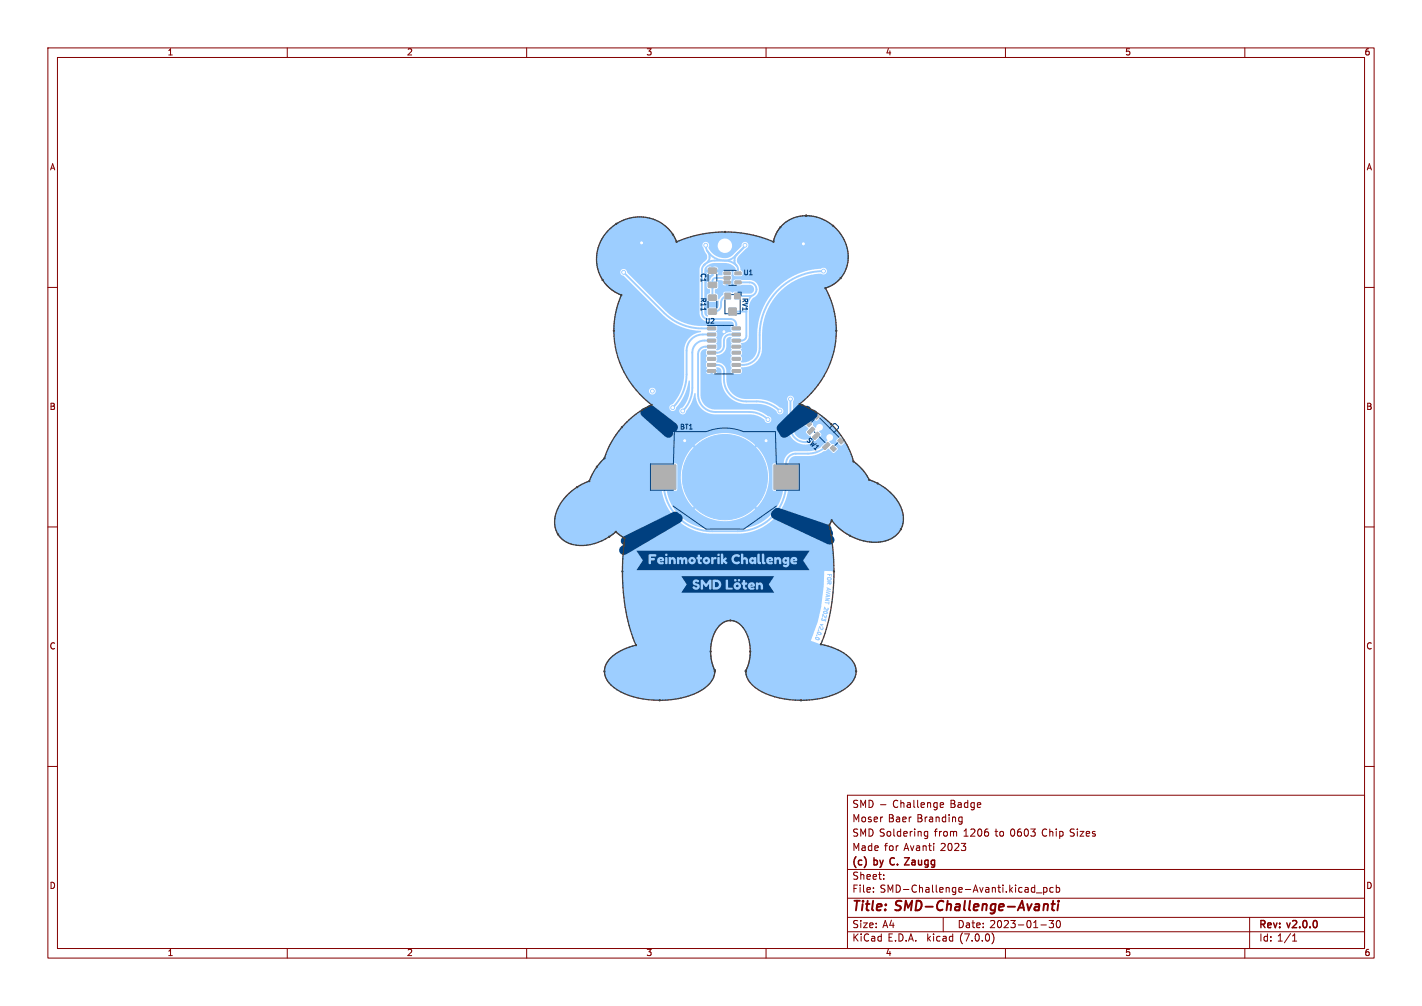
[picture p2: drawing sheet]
<svg xmlns="http://www.w3.org/2000/svg" width="297mm" height="210mm" viewBox="0 0 297 210" stroke-linecap="round" stroke-linejoin="round" font-family="sans-serif">
<g fill="none" stroke="#840000" stroke-width=".21">
<path d="M10 10h277v190h-277zM12 12h273v186h-273zM60 10v2M110 10v2M160 10v2M210 10v2M260 10v2M10 60h2M285 60h2M10 110h2M285 110h2M10 160h2"/>
<path d="M285 160h2M177 166h108v32h-108zM183.9 168h1.1M193 174.3l.3 .3 .5-.1M193.8 173.6v1.2l-.3 .3-.4-.1M193.8 173.6h-.5l-.3 .2M196.4 168.5h.6M196.4 167.6h.5l.2 .3-.7 .2M200.4 171.5h.5M200.4 170.6h.5M200.9 170.6v1.2l-.1 .2-.4 .1M60 198v2"/>
<path d="M110 198v2M160 198v2M177 194.5h108M177 191.5h108M177 187.5h108M177 181.5h108M182.4 186.1v.2M182.4 185.3v.2M184.6 183.4v.2M184.6 182.6v.2M197 191.5v3M207.2 194.7a1.72 1.72 0 0 1 0 2.3"/>
<path d="M210 198v2M215.5 186.2h.6M215.5 185.3h.6M216.1 184.8v1.5M216.5 186.4h1.1M217.4 193.1h1.1M218 185.3h.4l.3 .2-.2 .7h-.5M218 185.3v1.5M219.1 192.2h.9l-.5 .5 .5 .2v.6l-.2 .2-.7-.2M220 185.3h-.5l-.2 .2 .1 .7h.6M220.6 184.8v1.5M220.6 185.3h.4l.3 .2-.1 .7h-.6"/>
<path d="M220.8 192.2h.2a.8 .8 0 0 1 .5 .7 .8 .8 0 0 1-.5 .8 1 1 0 0 1-.2-1.5zM260 198v2M261 191.5v6.5M270 196.5h.8M270 195.4l.4-.4v1.5"/>
</g>
<path d="M218.2 188.8h.6v1.2M219.6 188.7h.8M220 188l-.3 1.8 .1 .1 .4 .1M221 188.7l-.1 1.3M221.1 188v.2" fill="none" stroke="#840000" stroke-width=".4"/>
<path d="M178.8 178.8l-.1 .1M180.5 178.8l.1 .1M188.9 179.1h1l-1 1.5h1" fill="none" stroke="#840000" stroke-width=".3"/>
<g fill="none" stroke="#9dceff" stroke-width=".21">
<path d="M172.8 119.9h.8v.4M173.3 119.9v.3M170.4 133.1l-.1 .1M170.5 133a.38 .38 0 0 1 .4 .1 .38 .38 0 0 1 .1 .4h-.3M170.5 133l-.1 .1M170.5 132.6h.1M172.5 124.9l.7 .1-.8 .3 .8 .1M172.8 121.4l.8 .1-.1 .3M172.9 120.7l.6-.1 .1 .3-.3 .2h-.4zM173.2 125.7l-.1 .4M173.2 121.6l-.4 .3M173.2 121.5v.4"/>
<path d="M173.5 121.8v.1"/>
</g>
<g fill="#9dceff" stroke="#9dceff" stroke-width=".21">
<path d="M148 59l1.5-.1 .2 .3v.7l-.2 .1h-1.4l-.2-.2z"/>
<path d="M148 56h1.5l.2 .2v.7l-.2 .2h-1.4l-.2-.2z"/>
<path d="M136.1 97.1h5.1v5h-5.1z"/>
<path d="M161.7 97.1h5.1v5h-5.1z"/>
<path d="M151.2 56.8h1.2l.1 .5h-1.2z"/>
<path d="M151.2 57.7h1.2l.1 .5-1.2 .1z"/>
<path d="M151.2 58.7h1.2l.1 .5h-1.2z"/>
<path d="M153.5 58.7h1.2l.1 .5h-1.2z"/>
<path d="M153.5 56.8h1.2l.1 .5h-1.2z"/>
<path d="M153.4 61.2h1.2v1.2h-1.2z"/>
<path d="M152.2 64.3h1.6v1.5h-1.6z"/>
<path d="M151.4 61.2h1.2v1.2h-1.2z"/>
<path d="M147.8 68.3h1.6l.1 .5h-1.7z"/>
<path d="M147.8 69.6l1.6-.1 .1 .5-1.7 .1z"/>
<path d="M147.8 70.8h1.6l.1 .5-1.7 .1z"/>
<path d="M147.8 72.1h1.6l.1 .5-1.7 .1z"/>
<path d="M147.8 73.4l1.6-.1 .1 .5-1.7 .1z"/>
<path d="M147.8 74.6h1.6l.1 .5-1.7 .1z"/>
<path d="M147.8 75.9h1.6l.1 .5-1.7 .1z"/>
<path d="M147.8 77.2h1.6l.1 .5h-1.7z"/>
<path d="M152.9 77.2h1.7v.5h-1.6z"/>
<path d="M152.9 75.9h1.7v.5l-1.6 .1z"/>
<path d="M152.9 74.6h1.7v.5l-1.6 .1z"/>
<path d="M152.9 73.4l1.7-.1v.5l-1.6 .1z"/>
<path d="M152.9 72.1h1.7v.5l-1.6 .1z"/>
<path d="M152.9 70.8h1.7v.5l-1.6 .1z"/>
<path d="M152.9 69.6l1.7-.1v.5l-1.6 .1z"/>
<path d="M152.9 68.3h1.7v.5h-1.6z"/>
<path d="M148 61.6h1.5l.2 .2v.7l-.3 .2h-1.3l-.2-.3z"/>
<path d="M148 64.6l1.5-.1 .2 .2v.8l-.3 .1h-1.3l-.2-.2z"/>
<path d="M175.5 91.4l.7 .7-.5 .6-.7-.7z"/>
<path d="M173.4 93.6l.6-.6 .7 .7-.6 .6z"/>
<path d="M169.8 86.8l.6-.5 .7 .7-.6 .5z"/>
<path d="M168.8 87.8l.7 .7-.6 .6-.7-.7z"/>
<path d="M171.8 93.4l1.1-1.1 .5 .5-1.1 1.1z"/>
<path d="M169.7 91.3l1-1.1 .5 .5-1 1.1z"/>
<path d="M169.7 89.1l.5 .5-1.1 1.1-.5-.5z"/>
<circle cx="151.4" cy="99.6" r="8.9"/>
<circle cx="151.2" cy="69.3" r=".4"/>
<circle cx="134" cy="50.7" r=".4"/>
<circle cx="167.8" cy="50.9" r=".4"/>
<circle cx="143" cy="92" r=".4"/>
<circle cx="160" cy="92" r=".4"/>
<circle cx="136.3" cy="81.6" r=".4"/>
<circle cx="147.4" cy="51.2" r=".4"/>
<circle cx="165.1" cy="83.3" r=".4"/>
<circle cx="155.6" cy="51.2" r=".4"/>
<circle cx="172" cy="56.6" r=".4"/>
<circle cx="130.3" cy="56.9" r=".4"/>
<circle cx="140.5" cy="85.1" r=".4"/>
<circle cx="142.6" cy="85.8" r=".4"/>
<circle cx="160.4" cy="87.6" r=".4"/>
<circle cx="162.9" cy="85.8" r=".4"/>
</g>
<g fill="none" stroke="#9dceff" stroke-width=".4">
<path d="M130.3 56.9l8.4 8.4a11.1 11.1 0 0 0 7.9 3.3h2M147.3 55.1l-.5 .5-.2 .6v9.1a1.27 1.27 0 0 0 1.3 1.3h4.7a1.17 1.17 0 0 1 1.2 1.2v.8M147.4 51.2a3.8 3.8 0 0 0 4 3.2M147.7 52.3a1.74 1.74 0 0 1-.2 2.6M151.2 54.4l-2.6 .1-.7 .2-.8 .6M151.4 54.4a3.4 3.4 0 0 1 2.4 1M151.9 58h-2.4l-.6 .3-.1 .4v3.4M153.8 55.4l.3 .6v1M154 53a1.7 1.7 0 0 0-.2 2.4M154.1 59h2.5a1.43 1.43 0 0 1 1.4 1.4 1.43 1.43 0 0 1-1.4 1.4h-2.6M155.6 51.2l-.1 .3-2.5 2.4-.9 .4-.7 .1M172 56.6a13.3 13.3 0 0 0-13.3 13.3v2.8a3.5 3.5 0 0 1-3.5 3.5h-1.4"/>
<path d="M148.6 69.8h-1.8a3.4 3.4 0 0 0-3.4 3.4v4.9a9.9 9.9 0 0 1-2.9 7M148.6 71.1h-1.5a2.49 2.49 0 0 0-2.5 2.5v7.4a6.8 6.8 0 0 1-2 4.8M148.6 72.4h-1.3a1.54 1.54 0 0 0-1.5 1.5v8.5a3.6 3.6 0 0 0 3.6 3.6h7.1a5.5 5.5 0 0 1 3.9 1.6M148.6 76.2h1.3a1.32 1.32 0 0 1 1.3 1.3v1.7a4.6 4.6 0 0 0 4.6 4.6h2.3a6.8 6.8 0 0 1 4.8 2M152 61.8a1.61 1.61 0 0 0-1.4 2.1 1.5 1.5 0 0 1-1.8 1.2M153 65l2.9 .1M153.8 69.8h-1.3a1.27 1.27 0 0 0-1.3 1.3v1.1a1.43 1.43 0 0 1-1.4 1.4h-1.2M157 61.7a3.8 3.8 0 0 0-1.1 2.7v5.7a.98 .98 0 0 1-1 1h-1.1M165.1 83.3v5.9a2.93 2.93 0 0 0 1.6 2.7 2.93 2.93 0 0 0 3.1-.3l.7-.6M172.6 93.1a5.5 5.5 0 0 1-3.9 1.6h-2.5a2 2 0 0 0-2 2v4.1a10.1 10.1 0 0 1-10.1 10.1h-5.4a10.2 10.2 0 0 1-10.1-11.3"/>
</g>
<path d="M127.2 47.9l1.9-1.4 2-.9a8.2 8.2 0 0 1 10.2 4.9l2.4-.9 2.5-.6 2.6-.4 2.6-.2 2.7 .2 2.6 .4 2.5 .6 2.3 .9 .5-1.4 .6-1.2 .9-1 1.2-.9a8.7 8.7 0 0 1 12.3 6.2l.1 2.2-.6 2.2h-3.8l-.2-.5a.7 .7 0 0 0-1 0l-3.4 .6-2.1 .7-1.4 .8a13.8 13.8 0 0 0-6.4 11.7v2.8a2.94 2.94 0 0 1-3.5 2.9l.3-.9-.3-.4 .2-.4v-.5a.44 .44 0 0 1 0-.8h-2.3l.2 .4-.2 .4v.6a.4 .4 0 0 1 0 .7v.4l.2 .4-.2 .5v.4l.2 .4-.2 .4 .1 .7 .3 .1h1.7l.3-.4-.3-.9a4.1 4.1 0 0 0 4.5-4v-2.8a12.8 12.8 0 0 1 12.3-12.8l.1 .1a.71 .71 0 0 0 1.1-.6h3.8l-.7 1.2-.9 1-1.2 .8-1.3 .5 1 2.1 .7 2.2 .4 2.3 .2 2.3-.2 2.3-.4 2.2-.6 2.1-.9 2a20.7 20.7 0 0 1-4.7 6l-.9 .8 1.7 .7 1.5 .8-.7 1 .8 .9h.4l.8-1 2.8 2.5h-2.4l-.1-.5-.3-.2a.75 .75 0 0 0-1.1 .7l-.6-.5v-.4l-.8-.8h-.4l-.6 .6v.4l.8 .9-.5 .8 .7 .7h.4v.3l-.3 .2a2.49 2.49 0 0 1-3.5-2.3v-5.3l.2-.6-.3-.6a.71 .71 0 0 0-.9 .1 .71 .71 0 0 0 0 1v2h-1l-.3-.6-1.8-1-1.3-.6-1.4-.3h-3a4.1 4.1 0 0 1-4.1-4.1v-1.8l-.2-.7-.8-.8-1.1-.3 .2-.5-.2-.7a.19 .19 0 0 1 0-.2 .19 .19 0 0 1 .3-.1 1.93 1.93 0 0 0 1.8-2v-1a.73 .73 0 0 1 1.1-.6l-.2 .4v.4l.2 .4-.2 .4h2.3l-.2-.3 .1-.2a1.51 1.51 0 0 0 1.6-1.5v-5.7a3.1 3.1 0 0 1 1.6-2.7l.5-.9-.1-1-.4-.7-.8-.6-3.6-.1-.4 .2v.6h-1.1v.3h-.5v-.3h-.7l.4 .3h1.2l.3-.3h.4l.4 .4 2.9-.1a.92 .92 0 0 1 1 .9 .92 .92 0 0 1-.9 .9h-1.5l-.5-.4h-1.3l-.3 .2-.3-.2h-1.3l-.3 .3a.74 .74 0 0 1-.5 .7l-.4 .6h-.2l-.1-.9-.6-.4v-.8l.4-.1 .3-.4v-.9l-.2-.4 3 .1v-2l-.3-.2h-1.4l-.2 .2v.7l-.1 .1-1-.1 .2-.6h-.9v.6h-.5l-.1-.6h-.9a.53 .53 0 0 0 .5 .6h1v.1l-.5 .4-.3 .6-.4 .2-.3 .3 .1 1.1 .6 .4v.7l-.5 .2-.2 .3v.9l.4 .4h1.6l.4-.3 .1 .2v1l-.3 .4-1.7-.1-.4 .3-.1 1 .3 .5a.61 .61 0 0 1-.8-.7l.1-9.3a2.53 2.53 0 0 1 2.1-1.1h2a2.83 2.83 0 0 1 2.2 .9l.1 .5h-3.6l-.3-.6-.6-.1v.7h-.5l-.1-.6-.4-.1-.3 .2-.2 .5h6l-.4 .5 .1 .7 .3 .2 1.3-.1 .2-.3v-.5l-.4-.4-.2-.9-.6-.8v-.5l.3-.7 1.6-1.6a.73 .73 0 0 0 .4-1 .73 .73 0 0 0-.9-.4 .73 .73 0 0 0-.4 .9h-2l-.1-.7-.5-.6-.7-.3-.7 .1a1.51 1.51 0 0 0-.4 2.6 1.51 1.51 0 0 0 2.4-1.1h2l-1.8 1.8a3.3 3.3 0 0 1-4.7-.7l-.4-.8 .1-.5-.2-.5a.72 .72 0 0 0-1 0 .72 .72 0 0 0 .1 1.1l.7 1.8-.1 .5-.5 .5a2.23 2.23 0 0 0-1 1.8v8.9a1.76 1.76 0 0 0 1.8 1.8h4.7a.55 .55 0 0 1 .5 .2 .55 .55 0 0 1 0 .7h-.3l-.2 .3 .2 1h-.5a1.78 1.78 0 0 0-1.6 1.7v1.2a.8 .8 0 0 1-1.1 .8l.2-.4-.1-.7a.24 .24 0 0 1-.1-.2 .24 .24 0 0 1 .2-.2v-.6l-.2-.4 .2-.5v-.4l-.2-.4 .2-.4-.1-.7-.3-.1-2.8 .1a10.6 10.6 0 0 1-7.6-3.2l-8-8-.2-.5a.72 .72 0 0 0-1.2 .2 .72 .72 0 0 0 .7 1l8 8a12.1 12.1 0 0 0 8.1 3.5l-.2 .3a3.9 3.9 0 0 0-3.3 3.8v4.9a9.3 9.3 0 0 1-.7 3.6l-5.2-.1a.7 .7 0 0 0-1.1-.6 .7 .7 0 0 0-.1 1.2 .7 .7 0 0 0 1.1-.4l.1-.1h5.2l-.7 1.3-1.1 1.4a.72 .72 0 0 0-.6 .8 .72 .72 0 0 0 .8 .6 .72 .72 0 0 0 .6-.8l1.5-2.1 .7-1.6 .4-1.8 .2-.1 .1 .2v1.4l-.1 1.3-.5 1.3-.9 1.4a.73 .73 0 0 0-.7 .8 .73 .73 0 0 0 .7 .7 .73 .73 0 0 0 .7-.8l.9-1.3 .8-2.2 .2-.1a4.2 4.2 0 0 0 4.3 4.4h7a4.2 4.2 0 0 1 3.7 1.8 .74 .74 0 0 0 .9-.7 .74 .74 0 0 0-.8-.8l-1.5-.9-1.6-.4h-7.8a3.1 3.1 0 0 1-3.1-3.1v-8.5a.96 .96 0 0 1 1.4-.9l-.2 .4v.5a.47 .47 0 0 1 0 .8v.4l.2 .4-.2 .4v.5l.2 .4-.2 .4h2.3l-.1-.2a.18 .18 0 0 1-.1-.3 .18 .18 0 0 1 .3 0 .86 .86 0 0 1 .8 1h-1.8v.3h-.5v-.3h-.9l.4 .3h1.5l.4-.3h.9v1.5a5.1 5.1 0 0 0 4.9 5.1h2.5a5.7 5.7 0 0 1 4.1 1.7 .71 .71 0 0 0 .8 .5 .71 .71 0 0 0 .6-.7h1v3.3a3.5 3.5 0 0 0 1.9 3.3 3.5 3.5 0 0 0 3.7-.3l1.3-1.2v-.4l-.4-.5 .5-.3 .3-.4h2.4l1.4 1.7-1 .8v.4l.9 .8 1-.6 .7 1.4h-2.3l-.1-.3-.8-.7-.4-.1-.5-.4v-.2l.3-.1a.72 .72 0 0 0 .5-.9l-.4-.4a.74 .74 0 0 0-.9 .3 .74 .74 0 0 0 .1 .9l-1 1h-14.1a9.2 9.2 0 0 0-12.6 0l6.3 6.3 6.3-6.3h14.1l-.5 .6-1.4 .6-3.8 .1a2.63 2.63 0 0 0-2.5 2.5l-2.1 .1-.1 .2v2.6h-.8a9.1 9.1 0 0 0-2.5-6.3l-6.3 6.3h-.8l-6.3-6.3a9.2 9.2 0 0 0 0 12.6l6.3-6.3h.8l6.3 6.3a9.2 9.2 0 0 0 2.5-6.3h.8v2.7l2.1 .3-.5 1.7-1 2h-4.3l-6.3-6.3-6.3 6.3a9.2 9.2 0 0 0 12.6 0h4.3l-.2 .2a9.6 9.6 0 0 1-7.7 3.9h-5.4a9.5 9.5 0 0 1-9.4-7.9l1.9-.1 .2-.2v-5.3l-.2-.2-5.2 .1-.2 .2v5.2l.2 .3h2.2a10.7 10.7 0 0 0 10.6 8.9h5.3a10.8 10.8 0 0 0 10.5-8.9l2.2-.1 .3-.2-.1-5.2-.2-.3h-2a1.35 1.35 0 0 1 1.5-1.5h2.4a8 8 0 0 0 3.6-1l.7-.5 .9 .8 .3 .1 .8-.8h2.3l1 2.5 1.9 1.8 1.3 2.1 1.6 .6 1.4 .8 1.3 1.1 1.1 1.1 1.3 2.3 .5 1.9-.3 1.9-1 1.6-1.5 1.1-2.4 .6-2.7-.2-2.8-.9-2.4-1.5-1.9-2-.5 1.1a45.5 45.5 0 0 1 1 8.3l-.1 1.2h-1.9l-.2 3.1-.5 4.3a30.7 30.7 0 0 1-2.1 7.2l2 .7a10.1 10.1 0 0 1 7 4l.4 1.1a3.5 3.5 0 0 1-.9 2.9l-1.4 1.3-2.3 1.2-2.9 .8-2.8 .4a17.3 17.3 0 0 1-10.5-2.5l-1.3-1.2a3.7 3.7 0 0 1-.9-2.4l.6-1.7 .3-1.6v-1.5l-.3-1.8-.6-1.6-.9-1.3-1.1-.8-1.2-.3-1.1 .2-1.1 .8-.9 1.1-.7 1.6-.3 1.8v1.8l.2 1.5 .6 1.8a3.7 3.7 0 0 1-.9 2.4l-1.4 1.3-2.3 1.2-3 .8-2.7 .4a17.1 17.1 0 0 1-10.8-2.7l-1-1a3.5 3.5 0 0 1-.8-3.5l.7-1.2 1.4-1.3 2.3-1.2 2-.6a43.4 43.4 0 0 1-2.3-22.3l-1.9-1.4-1.7 1.3a9.9 9.9 0 0 1-7.2 1.4l-.3-.1a4.9 4.9 0 0 1-3.1-7.1l1.2-2 1.3-1.5 2.1-1.5 2.2-1.1 1.3-2.6 1.8-2.1 .8-2.1 1.1-2 2.1-2.8 2.7-2.4 1.6-1 1.6-.9a19.4 19.4 0 0 1-7.7-17.9l.4-2.3 1-2.7-2-1.1-1.6-1.5a8.4 8.4 0 0 1 1-11.1z" fill="#9dceff"/>
<g fill="#fff" stroke="#fff" stroke-width=".21">
<circle cx="151.2" cy="69.2" r=".2"/>
<circle cx="134" cy="50.7" r=".2"/>
<circle cx="167.8" cy="50.9" r=".2"/>
<circle cx="143" cy="92" r=".2"/>
<circle cx="160" cy="92" r=".2"/>
<circle cx="136.3" cy="81.6" r=".2"/>
<circle cx="147.4" cy="51.2" r=".2"/>
<circle cx="165.1" cy="83.3" r=".2"/>
<circle cx="155.6" cy="51.2" r=".2"/>
<circle cx="172" cy="56.6" r=".2"/>
<circle cx="130.3" cy="56.8" r=".2"/>
<circle cx="140.5" cy="85.1" r=".2"/>
<circle cx="142.6" cy="85.8" r=".2"/>
<circle cx="160.4" cy="87.6" r=".2"/>
<circle cx="162.9" cy="85.8" r=".2"/>
<circle cx="151.4" cy="51.3" r="1.25"/>
<circle cx="173.3" cy="91.3" r=".45"/>
<circle cx="171.2" cy="89.2" r=".45"/>
</g>
<g fill="#b0b0b0" stroke="#b0b0b0" stroke-width=".21">
<path d="M148 59l1.5-.1 .2 .3v.7l-.2 .1h-1.4l-.2-.2z"/>
<path d="M148 56h1.5l.2 .2v.7l-.2 .2h-1.4l-.2-.2z"/>
<path d="M136.1 97.1h5.1v5h-5.1z"/>
<path d="M161.7 97.1h5.1v5h-5.1z"/>
<path d="M151.2 56.8h1.2l.1 .5h-1.2z"/>
<path d="M151.2 57.7h1.2l.1 .5-1.2 .1z"/>
<path d="M151.2 58.7h1.2l.1 .5h-1.2z"/>
<path d="M153.5 58.7h1.2l.1 .5h-1.2z"/>
<path d="M153.5 56.8h1.2l.1 .5h-1.2z"/>
<path d="M153.4 61.2h1.2v1.2h-1.2z"/>
<path d="M152.2 64.3h1.6v1.5h-1.6z"/>
<path d="M151.4 61.2h1.2v1.2h-1.2z"/>
<path d="M147.8 68.3h1.6l.1 .5h-1.7z"/>
<path d="M147.8 69.6l1.6-.1 .1 .5-1.7 .1z"/>
<path d="M147.8 70.8h1.6l.1 .5-1.7 .1z"/>
<path d="M147.8 72.1h1.6l.1 .5-1.7 .1z"/>
<path d="M147.8 73.4l1.6-.1 .1 .5-1.7 .1z"/>
<path d="M147.8 74.6h1.6l.1 .5-1.7 .1z"/>
<path d="M147.8 75.9h1.6l.1 .5-1.7 .1z"/>
<path d="M147.8 77.2h1.6l.1 .5h-1.7z"/>
<path d="M152.9 77.2h1.7v.5h-1.6z"/>
<path d="M152.9 75.9h1.7v.5l-1.6 .1z"/>
<path d="M152.9 74.6h1.7v.5l-1.6 .1z"/>
<path d="M152.9 73.4l1.7-.1v.5l-1.6 .1z"/>
<path d="M152.9 72.1h1.7v.5l-1.6 .1z"/>
<path d="M152.9 70.8h1.7v.5l-1.6 .1z"/>
<path d="M152.9 69.6l1.7-.1v.5l-1.6 .1z"/>
<path d="M152.9 68.3h1.7v.5h-1.6z"/>
<path d="M148 61.6h1.5l.2 .2v.7l-.3 .2h-1.3l-.2-.3z"/>
<path d="M148 64.6l1.5-.1 .2 .2v.8l-.3 .1h-1.3l-.2-.2z"/>
<path d="M175.5 91.4l.7 .7-.5 .6-.7-.7z"/>
<path d="M173.4 93.6l.6-.6 .7 .7-.6 .6z"/>
<path d="M169.8 86.8l.6-.5 .7 .7-.6 .5z"/>
<path d="M168.8 87.8l.7 .7-.6 .6-.7-.7z"/>
<path d="M171.8 93.4l1.1-1.1 .5 .5-1.1 1.1z"/>
<path d="M169.7 91.3l1-1.1 .5 .5-1 1.1z"/>
<path d="M169.7 89.1l.5 .5-1.1 1.1-.5-.5z"/>
</g>
<g fill="none" stroke="#004080" stroke-width=".21">
<path d="M146.4 58.2v.6M146.5 57.8a.44 .44 0 0 1 .4-.6 .44 .44 0 0 1 .4 .6M147.1 58.2l.3 .3h-1M147.9 57.3v1.4M149.7 57.3v1.4M155.5 56.4v.8l.2 .2 .4-.2v-.8M156.5 57.4h.6M156.5 56.7l.3-.3v1M146.4 63.3v.6M146.4 64.3v.6M146.4 62.4h1l-.1 .5h-.3l-.1-.5M146.9 62.6l-.5 .4"/>
<path d="M147.1 63.3l.3 .3h-1M147.1 64.3l.3 .3h-1M148.1 66.5v.9h-.5M149 66.5l-.5 .1M149.1 66.9l-.6 .6h.6M155.1 62.4h1l-.1 .6-.3-.1-.1-.5M155.1 64.2v.6M155.6 62.7l-.5 .3M155.8 64.2l.3 .3h-1M156.1 63.3l-1 .3 1 .4M142.3 88.6h.3l.2 .2-.2 .2 .3 .4-.2 .2h-.4zM142.3 89h.3"/>
<path d="M143.1 88.6h.6M143.4 88.6v1M144 89.6h.6M144 88.9l.3-.3v1M169.6 91.8l-.4-.3a.42 .42 0 0 0 0 .7l-.3 .2-.3-.4M169.9 92l-.6 .9 .7-.4-.4 .7 .9-.6M170 93.6l.4 .4M170.5 93.1h.4l-.7 .7M140.6 105.7l6.9 4.8h7.9l6.8-4.8M140.7 102.4h-4.8v-5.6h4.8l.2-6.7h6.7a10.2 10.2 0 0 1 7.7 0h6.7l.2 6.7h4.8v5.6h-4.8"/>
</g>
<path d="M134.8 86.1l4.8 4.3M135.9 85.6l4.7 3.6M167.3 85.3l-4.1 4.1M168.5 85.7l-5 4.1M169.8 86.5l-6 3.9M141 107.8l-10.3 5.1M141.6 108.2l-11.3 6.6M162 107.4l11.3 5.3M162.4 107l10.3 3.5M163.1 107.5l9.9 3.9" fill="none" stroke="#004080" stroke-width="2"/>
<g fill="#004080">
<path d="M137.9 116.8l.1-.1 .2 .1-.4 .1z"/>
<path d="M160.6 116.8l.2-.1 .2 .1-.5 .1z"/>
<path d="M165.7 116.8l.2-.1 .1 .1-.4 .1z"/>
<path d="M157 116.9h.4v.3h-.4z"/>
<path d="M163.9 116.8h.4v.4h-.4z"/>
<path d="M132.9 115h36.2l-1.3 1.8h-1.3v-.1a.78 .78 0 0 0-1.2-.2 .78 .78 0 0 0 .1 1.2h-.5l-.1-1.4h-.2l-.2 .1a.67 .67 0 0 0-.9 .2 .67 .67 0 0 0 .1 .9h-.4v-.5a.61 .61 0 0 0-.3-.6 .61 .61 0 0 0-.7 .1l-.1-.2h-.3l-.1 .5h-.2v-.1a.78 .78 0 0 0-1.2-.3 .78 .78 0 0 0-.1 1.1h-.3l-.3-.2-.1-1.7-.4 .1 .1 1.8-.5-.2-.1-1.7-.4 .1v1.8h-.2l-.1-1.1-.2-.1-.2 .1a.69 .69 0 0 0-1 .2 .69 .69 0 0 0 .1 .9h-.3v-.5a.61 .61 0 0 0-.3-.6 .61 .61 0 0 0-.7 .1l-.2-.9-.3 .1v.3l-.3-.1a1.07 1.07 0 0 0-1.5 .1 1.07 1.07 0 0 0 .1 1.5h-1.2l-.5-.5 .4-.4-.1-.1-.1-.2-.5 .4-.1-1.1h-.3l-.1 .2h-.3a.27 .27 0 0 0-.4-.2 .27 .27 0 0 0 0 .5l.7-.3v1.7h-.3v-1l-.2-.2-.3 .2-.4-.2-.4 .1-.4-.1-.1 .7h-.2a.78 .78 0 0 0-.5-.7 .78 .78 0 0 0-.9 .2l-.7-.2v-.4l-.2-.1-6.6-.1a.27 .27 0 0 0-.3-.1 .27 .27 0 0 0-.2 .3h-1.8l-.2-.2h-1.4v2h.4l.1-.7 .8-.1-.1-.4h-.7v-.3h.9l.2-.3h1.8l.3 .2 .2-.3h6.4l-.1 .5h-.2v.3v.1l.2 .1v.2h-.4a.78 .78 0 0 0-1-.7 .78 .78 0 0 0-.3 1.2h-.4v-.5a.54 .54 0 0 0-.3-.6 .54 .54 0 0 0-.7 .1l-.2-.2-.5 .2-.1-.2h-.3l-.1 1.2h-.3v-.5a.61 .61 0 0 0-.3-.6 .61 .61 0 0 0-.7 .1l-.1-.2h-.3l-.1 1.2h-.2v-1.2l-.5 .1v.4h-.2a.79 .79 0 0 0-1-.5 .79 .79 0 0 0-.5 1.1 .79 .79 0 0 0 1.1 .4l.3-.1v-.3l-.8-.2h.7l.2-.4h.2l.1 1 .6-.3a.25 .25 0 0 0 .3 .3 .25 .25 0 0 0 .2-.3v-.5l.3-.2 .2 .2 .1 .8h.3l.1-.3h.3a.25 .25 0 0 0 .2 .3 .25 .25 0 0 0 .3-.3v-.5l.2-.2 .1 .2v.5a.25 .25 0 0 0 .3 .3 .25 .25 0 0 0 .2-.3l.1-.7h.1l.2 .2v.5a.25 .25 0 0 0 .2 .3 .25 .25 0 0 0 .3-.3l.4 .1a.78 .78 0 0 0 .9 .1 .78 .78 0 0 0 .4-.7h.4v.2a.47 .47 0 0 0 .3 .5 .47 .47 0 0 0 .6-.2l-.1-.2h-.3v-.5l.7-.3a.78 .78 0 0 0 .4 1.3 .78 .78 0 0 0 1-.8h.2l.1 .7 .3 .1 .2-1h.4l.3-.3 .1 1.2 .3 .1 .1-.3h.3a.25 .25 0 0 0 .2 .3 .25 .25 0 0 0 .3-.3v-.2l.6 .5 .2-.3h1.2l.2 .2a.94 .94 0 0 0 1.3-.2 .69 .69 0 0 0-.9-.2 .59 .59 0 0 1-.3-.9 .59 .59 0 0 1 .9-.1l.3-.3h.2l.1 1.8 .3-.1 .1-.7 .2-.2 .3 .2 .1 .8h.2l.2-.3h.3l.5 .3 .4-.2 .4 .2 .1-.3h.2l.3 .3h.4l.1-.3h.2l.1 .2 .4 .1 .2-.3 .3 .1a.87 .87 0 0 0 1.2 0l-.2-.3-.4 .1-.3-.2h.7l.3-.4h.2v.7a.25 .25 0 0 0 .2 .3 .25 .25 0 0 0 .3-.3v-.5l.2-.2 .3 .2 .1 .8h.3l.1-.3 .8 .2 .4-.1-.1 .3-.6-.1-.2 .3a.75 .75 0 0 0 .8 .3 .75 .75 0 0 0 .6-.7l1.4 .1 .2-.2-.2-.3-.4 .1-.3-.2h.7l.2-.4h1.3l-.1 .2 1.4 2h-36.2l1.4-2z"/>
<circle cx="144.6" cy="117" r=".28"/>
<circle cx="147.5" cy="117" r=".28"/>
</g>
<path d="M151.2 56.4h2.6M152.2 59.6h1.6M151.4 62.6v2.9h.6M152.8 61.5h.4M154.1 61h.7v.7M154.6 62.6v2.9h-.6" fill="none" stroke="#004080" stroke-width=".21"/>
<g fill="#004080">
<path d="M156.8 122.1l.2-.1 .2 .1-.5 .1z"/>
<path d="M149.3 121.5a.59 .59 0 0 1 .8 .5 .59 .59 0 0 1-.8 .6z"/>
<path d="M142.3 120.3h19.4l-1.1 1.7 .5 .8h-1.7v-.5a.61 .61 0 0 0-.3-.6 .61 .61 0 0 0-.7 .1l-.1-.2h-.3l-.1 .6h-.2a.73 .73 0 0 0-.6-.7 .73 .73 0 0 0-.7 .3l-.8-.2-.1-.5h-.9a.26 .26 0 0 0-.2-.2 .26 .26 0 0 0-.3 .2h-.3a.28 .28 0 0 0-.3-.2 .28 .28 0 0 0-.2 .4 .28 .28 0 0 0 .4 .1l.1-.3h.3a.26 .26 0 0 0 .3 .3 .26 .26 0 0 0 .2-.3h.6l-.1 .5h-.2v.3v.1l.2 .1v.2h-.3a.78 .78 0 0 0-1.1-.7 .78 .78 0 0 0-.3 1.3h-.3l-.3-.2h-.7l-.1-1.7-.4 .1v.9h-.9a1.23 1.23 0 0 0-1.8-1l-.1 1.8h-.2v-1.6a.34 .34 0 0 0-.4-.2 .34 .34 0 0 0-.3 .3l-.4 .6-.7-.8-.4-.1-.1 1.4h-.1a.81 .81 0 0 0-1-.7v-.1l.2-.2a.3 .3 0 0 0 .4 .2 .3 .3 0 0 0 .1-.5 .69 .69 0 0 0-1.2 .2 .69 .69 0 0 0 .7 1l.2 .1-.1 .2-.6-.2a.38 .38 0 0 0-.2 .4 .38 .38 0 0 0 .4 .3 .77 .77 0 0 0 1.1-.7h.1v.4a.25 .25 0 0 0 .3 .3 .25 .25 0 0 0 .2-.3v-.9a.67 .67 0 0 0 .9 .6l.4-.6v1.1l.4 .1 .1-.3h.2l.1 .2a1.23 1.23 0 0 0 1.8-1h.9l.1 1.1h1.1l.3-.2h.3a.78 .78 0 0 0 .9 .2 .78 .78 0 0 0 .5-.8h.3a.5 .5 0 0 0 .2 .7 .5 .5 0 0 0 .7-.2l-.1-.2h-.2l-.1-.5 .8-.3a.81 .81 0 0 0 .1 1.2 .81 .81 0 0 0 1.1-.1l-.2-.3-.4 .1-.3-.2h.7l.3-.3h.2v.6a.25 .25 0 0 0 .2 .3 .25 .25 0 0 0 .3-.3v-.5l.2-.2 .3 .2 .1 .8h.3l.1-.3h1.7l.6 .9h-19.4l1.1-1.7z"/>
<circle cx="154" cy="122.3" r=".28"/>
</g>
<path d="M147.8 67.9h5.4M147.9 62.9v1.4M149.3 78.1h3.9M149.7 62.9v1.4M170.1 87.6l-.6 .5M170.1 90.2l.1 .1M171.1 91.2l1.2 1.2M171.2 87.3l4 4M173.3 89.3l.9-.9h.3l.6 .7v.3l-.9 .9M175 92.4l-.6 .6" fill="none" stroke="#004080" stroke-width=".21"/>
<path d="M127 48.1a8.5 8.5 0 0 1 14.3 2.4 25.9 25.9 0 0 1 20.2 0 7 7 0 0 1 9.8-5 8.4 8.4 0 0 1 5.1 11.3 6.7 6.7 0 0 1-4 3.3 18.9 18.9 0 0 1-5.4 24.3 18.2 18.2 0 0 1 11.3 11.9 10.1 10.1 0 0 1 3.2 3.9 10.5 10.5 0 0 1 7.1 7.2 4.9 4.9 0 0 1-4.7 5.7 11.6 11.6 0 0 1-10.2-4.5l-.5 1.1a43.8 43.8 0 0 1-1.8 24.8 10.1 10.1 0 0 1 7 4 3.8 3.8 0 0 1-1.6 5 18.4 18.4 0 0 1-16.8 1.3 6.2 6.2 0 0 1-4.1-3.7 1.95 1.95 0 0 1 .3-2 9 9 0 0 0-1.3-8.5 3.1 3.1 0 0 0-5.3 .8 9.8 9.8 0 0 0-.3 8.7 5.3 5.3 0 0 1-3.4 4.3 19.3 19.3 0 0 1-17-.4 4.4 4.4 0 0 1-2.6-4.3 5.9 5.9 0 0 1 3.9-4.1l2.6-.9a43.4 43.4 0 0 1-2.3-22.3l-1.9-1.4a11.1 11.1 0 0 1-8.9 2.7 4.9 4.9 0 0 1-3.4-7.2 11.4 11.4 0 0 1 6.8-6.1 12.1 12.1 0 0 1 3.1-4.7 18.4 18.4 0 0 1 9.9-11.2 19 19 0 0 1-6.3-22.9 8.2 8.2 0 0 1-2.8-13.5zM155.8 140.1h.1" fill="none" stroke="#404040" stroke-width=".26"/>
<g fill="#404040" stroke="#404040" stroke-width=".21">
<circle cx="168.4" cy="45" r=".13"/>
<circle cx="167" cy="84.4" r=".13"/>
<circle cx="120.6" cy="101.7" r=".13"/>
<circle cx="140.6" cy="49" r=".13"/>
<circle cx="188.2" cy="110.5" r=".13"/>
<circle cx="136.1" cy="84.5" r=".13"/>
<circle cx="167.3" cy="146.2" r=".13"/>
<circle cx="132.8" cy="134.7" r=".13"/>
<circle cx="173.7" cy="108.6" r=".13"/>
<circle cx="151.4" cy="48.4" r=".13"/>
<circle cx="178.8" cy="140.1" r=".13"/>
<circle cx="130.5" cy="112.4" r=".13"/>
<circle cx="156.7" cy="136" r=".13"/>
<circle cx="124.7" cy="97.4" r=".13"/>
<circle cx="177.6" cy="111.9" r=".13"/>
<circle cx="183.3" cy="100.9" r=".13"/>
<circle cx="171.4" cy="134.5" r=".13"/>
<circle cx="123.1" cy="100.4" r=".13"/>
<circle cx="173.6" cy="88.6" r=".13"/>
<circle cx="161.5" cy="50.5" r=".13"/>
<circle cx="148.4" cy="136" r=".13"/>
<circle cx="149.3" cy="140.1" r=".13"/>
<circle cx="129.8" cy="61.6" r=".13"/>
<circle cx="128.7" cy="46.7" r=".13"/>
<circle cx="130" cy="119.3" r=".13"/>
<circle cx="155.8" cy="140" r=".13"/>
<circle cx="126.2" cy="140.1" r=".13"/>
<circle cx="174" cy="47.1" r=".13"/>
<circle cx="174.2" cy="119.3" r=".13"/>
<circle cx="178.3" cy="96.3" r=".13"/>
<circle cx="128.6" cy="111" r=".13"/>
<circle cx="127.2" cy="112.1" r=".13"/>
<circle cx="126.2" cy="95.7" r=".13"/>
<circle cx="129.9" cy="89.2" r=".13"/>
<circle cx="125.9" cy="58.4" r=".13"/>
<circle cx="175.6" cy="58.1" r=".13"/>
<circle cx="172.4" cy="60.1" r=".13"/>
<circle cx="141.3" cy="50.5" r=".13"/>
<circle cx="181.5" cy="100.2" r=".13"/>
<circle cx="173.2" cy="109.7" r=".13"/>
<circle cx="149.3" cy="139.9" r=".13"/>
<circle cx="174.7" cy="69" r=".13"/>
<circle cx="155.8" cy="140.1" r=".13"/>
<circle cx="116.6" cy="111.6" r=".13"/>
<circle cx="128.2" cy="69" r=".13"/>
<circle cx="137.8" cy="146.2" r=".13"/>
<circle cx="152.6" cy="129.5" r=".13"/>
<circle cx="163" cy="47.4" r=".13"/>
</g>
<g font-size="2.8" fill="#840000">
<text x="178" y="190.8">Title:</text>
<text x="187.1" y="190.8">SMD-Challenge-Avanti</text>
</g>
<g font-size="2.1" fill="#840000">
<text x="178" y="171.9">Moser</text>
<text x="178" y="168.9">SMD -</text>
<text x="185.5" y="171.9">Baer</text>
<text x="186.5" y="168.9">Challenge</text>
<text x="191.5" y="171.9">Branding</text>
<text x="198.5" y="168.9">Badge</text>
<text x="178" y="177.9">Made</text>
<text x="178" y="174.9">SMD Soldering</text>
<text x="184.7" y="177.9">for</text>
<text x="188.8" y="177.9">Avanti</text>
<text x="195.2" y="174.9">from</text>
<text x="196.5" y="177.9">2023</text>
<text x="201.3" y="174.9">1206</text>
<text x="208" y="174.9">to 0603</text>
<text x="217.9" y="174.9">Chip</text>
<text x="223.8" y="174.9">Sizes</text>
<text x="178" y="183.9">Sheet:</text>
<text x="178" y="181.1">(c)</text>
<text x="182.6" y="181.1">by C.</text>
<text x="190.1" y="181.1">Zaugg</text>
<text x="178" y="186.6">File:</text>
<text x="183.8" y="186.6">SMD-Challenge-Avanti.kicad_pcb</text>
<text x="178" y="196.8">KiCad</text>
<text x="178" y="194">Size:</text>
<text x="184.3" y="194">A4</text>
<text x="185.4" y="196.8">E.D.A.</text>
<text x="193.6" y="196.8">kicad</text>
<text x="200" y="194">Date:</text>
<text x="200.5" y="196.8">(7.0.0)</text>
<text x="206.7" y="194">2023-01-30</text>
<text x="263" y="194.2">Rev:</text>
<text x="263" y="196.8">Id: 1/1</text>
<text x="269" y="194.2">v2.0.0</text>
</g>
<g font-size="1.8" fill="#840000">
<text x="35" y="11.8">1</text>
<text x="85" y="11.8">2</text>
<text x="135" y="11.8">3</text>
<text x="185" y="11.8">4</text>
<text x="235" y="11.8">5</text>
<text x="285" y="11.8">6</text>
<text x="10.4" y="35.8">A</text>
<text x="285.4" y="35.8">A</text>
<text x="10.3" y="85.8">B</text>
<text x="285.3" y="85.8">B</text>
<text x="10.3" y="135.8">C</text>
<text x="285.3" y="135.8">C</text>
<text x="10.3" y="185.8">D</text>
<text x="285.3" y="185.8">D</text>
<text x="35" y="199.8">1</text>
<text x="85" y="199.8">2</text>
<text x="135" y="199.8">3</text>
<text x="185" y="199.8">4</text>
<text x="235" y="199.8">5</text>
<text x="285" y="199.8">6</text>
</g>
<g font-size="1.4" fill="#004080">
<text x="146.1" y="65.1" transform="rotate(90 146.1 65.1)">R11</text>
<text x="149.4" y="67.8">U2</text>
</g>
<g font-size="1.1" fill="#9dceff">
<text x="172.5" y="122.1" transform="rotate(92 172.5 122.1)">FOR</text>
<text x="171.3" y="129.7" transform="rotate(103 171.3 129.7)">2023</text>
<text x="172" y="126.2" transform="rotate(97 172 126.2)">AVANT</text>
<text x="169.9" y="133.5" transform="rotate(110 169.9 133.5)">v2.0.0</text>
</g>
</svg>
